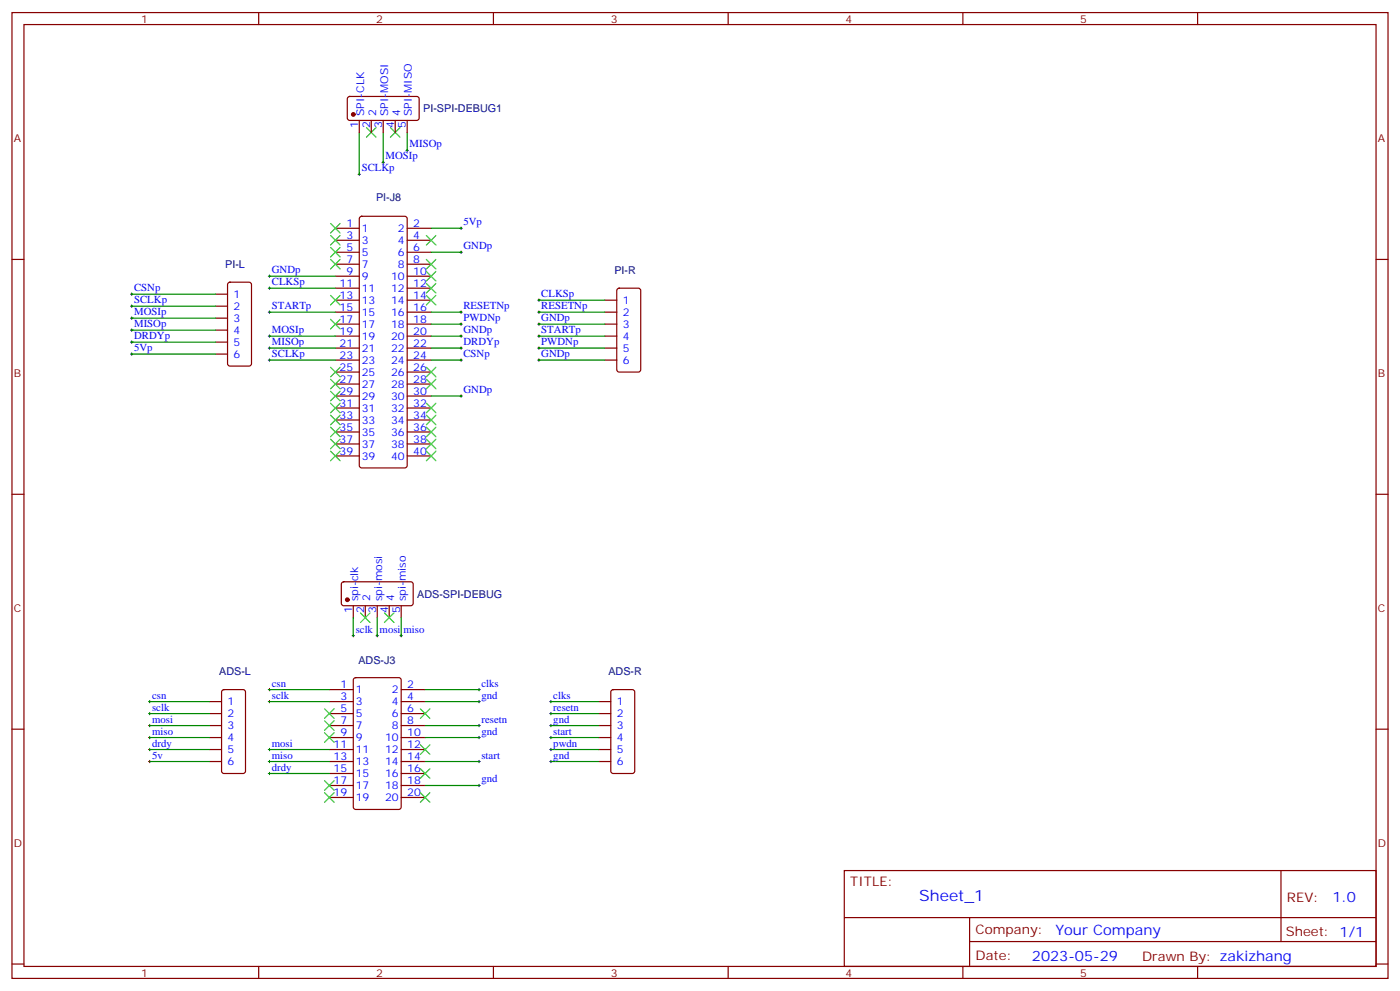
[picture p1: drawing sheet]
<svg xmlns="http://www.w3.org/2000/svg" width="412mm" height="292mm" viewBox="0 0 412 292" stroke-linecap="round" stroke-linejoin="round" font-family="sans-serif">
<g fill="none" stroke="#870000" stroke-width=".35">
<path d="M3.5 3.7h405.4v284.3h-405.4zM7.1 7.2h398.2v277.3h-398.2zM76.2 3.7v3.5M145.3 3.7v3.5M214.5 3.7v3.5M283.6 3.7v3.5M352.8 3.7v3.5M102.5 28.6l.5-.2 20 .1 .5 .6-.1 5.9-.6 .5-20.1-.1-.4-.7v-5.6zM105.8 35.5v3.5M109.4 35.5v3.5M112.9 35.5v3.5M116.4 35.5v3.5"/>
<path d="M119.9 35.5v3.5M3.5 76.4h3.6M98.8 67.2h7M98.8 70.7h7M98.8 74.3h7M98.8 77.8h7M106.1 63.9l.4-.2h12.7l.5 .2 .2 .5v72.7l-.2 .5-.5 .2h-12.7l-.5-.3-.2-.4v-72.7zM119.9 67.2h7.1M119.9 70.7h7.1M119.9 74.3h7.1M119.9 77.8h7.1M405.3 76.4h3.6"/>
<path d="M63.5 86.6h3.5M63.5 90.1h3.5M63.5 93.7h3.5M63.5 97.2h3.5M67.3 83.3l.4-.2h5.7l.6 .4 .1 23.6-.5 .6-5.9 .1-.6-.5-.1-23.5zM98.8 88.4h7M98.8 91.9h7M98.8 95.4h7M98.8 99h7M98.8 81.3h7M98.8 84.8h7M119.9 88.4h7.1"/>
<path d="M119.9 91.9h7.1M119.9 95.4h7.1M119.9 99h7.1M119.9 81.3h7.1M119.9 84.8h7.1M178.2 88.4h3.5M178.2 91.9h3.5M178.2 95.4h3.5M178.2 99h3.5M181.9 85l.5-.2h5.6l.7 .5v23.5l-.4 .7h-5.9l-.7-.4v-23.6zM63.5 100.7h3.5M63.5 104.2h3.5"/>
<path d="M98.8 102.5h7M98.8 106h7M98.8 109.5h7M98.8 113.1h7M98.8 116.6h7M119.9 102.5h7.1M119.9 106h7.1M119.9 109.5h7.1M119.9 113.1h7.1M119.9 116.6h7.1M178.2 102.5h3.5M178.2 106h3.5"/>
<path d="M98.8 120.1h7M98.8 123.6h7M98.8 127.2h7M98.8 130.7h7M98.8 134.2h7M119.9 120.1h7.1M119.9 123.6h7.1M119.9 127.2h7.1M119.9 130.7h7.1M119.9 134.2h7.1M3.5 145.5h3.6M405.3 145.5h3.6"/>
<path d="M100.8 171.5l.4-.2h20.1l.4 .7-.1 5.9-.6 .4h-20l-.5-.7v-5.6zM104.1 178.3v3.6M107.6 178.3v3.6M111.1 178.3v3.6M114.7 178.3v3.6M118.2 178.3v3.6M104.3 199.7l.5-.2h12.7l.6 .4 .1 37.7-.5 .6-12.9 .1-.7-.5v-37.6zM3.5 214.7h3.6M61.7 206.6h3.6M61.7 210.1h3.6M61.7 213.6h3.6M61.7 217.1h3.6"/>
<path d="M65.5 203.2l.5-.2h5.6l.7 .5v23.5l-.4 .7h-5.9l-.7-.4v-23.6zM97 206.6h7.1M97 210.1h7.1M97 213.6h7.1M97 217.1h7.1M97 203h7.1M118.2 206.6h7M118.2 210.1h7M118.2 213.6h7M118.2 217.1h7M118.2 203h7M176.4 206.6h3.5"/>
<path d="M176.4 210.1h3.5M176.4 213.6h3.5M176.4 217.1h3.5M180.2 203.2l.4-.2h5.7l.6 .5 .1 23.5-.5 .7h-5.9l-.6-.4-.1-23.6zM405.3 214.7h3.6M61.7 220.7h3.6M61.7 224.2h3.6M97 220.7h7.1M97 224.2h7.1M97 227.7h7.1M97 231.2h7.1M97 234.8h7.1"/>
<path d="M118.2 220.7h7M118.2 224.2h7M118.2 227.7h7M118.2 231.2h7M118.2 234.8h7M176.4 220.7h3.5M176.4 224.2h3.5M248.7 256.3h156.6v28.2h-156.6zM377.3 256.3v20.9M248.7 270.1h156.5M285.6 277.2h119.6M285.6 270.1v14.2"/>
<path d="M3.5 283.8h3.6M76.2 284.5v3.5M145.3 284.5v3.5M214.5 284.5v3.5M283.6 284.5v3.5M352.8 284.5v3.5M405.3 283.8h3.6"/>
</g>
<g fill="none" stroke="#000" stroke-width=".29">
<path d="M105.5 51.3h.7M105.8 51v.7M112.5 47.8h.7M112.9 47.4v.8M119.6 44.3h.7M119.9 43.9v.7M135.5 67.2h.7M135.5 74.3h.7M135.8 66.9v.7M135.8 73.9v.7M38.5 86.6h.7M38.5 90.1h.7"/>
<path d="M38.5 93.7h.7M38.5 97.2h.7M38.8 86.3v.7M38.8 89.8v.7M38.8 93.3v.7M38.8 96.8v.7M79 91.9h.7M79 84.8h.7M79 99h.7M79 81.3h.7M79.4 81v.7M79.4 84.5v.7"/>
<path d="M79.4 91.5v.8M79.4 98.6v.7M135.5 95.4h.7M135.5 91.9h.7M135.5 99h.7M135.8 91.5v.8M135.8 95.1v.7M135.8 98.6v.7M158.4 95.4h.7M158.4 91.9h.7M158.4 99h.7M158.4 88.4h.7"/>
<path d="M158.7 88v.7M158.7 91.5v.8M158.7 95.1v.7M158.7 98.6v.7M38.5 100.7h.7M38.5 104.2h.7M38.8 100.4v.7M38.8 103.9v.7M79 106h.7M79 102.5h.7M79.4 102.1v.7M79.4 105.7v.7"/>
<path d="M135.5 106h.7M135.5 102.5h.7M135.5 116.6h.7M135.8 102.1v.7M135.8 105.7v.7M135.8 116.2v.7M158.4 106h.7M158.4 102.5h.7M158.7 102.1v.7M158.7 105.7v.7M103.7 187.1h.7M104.1 186.8v.7"/>
<path d="M110.8 187.1h.7M111.1 186.8v.7M117.8 187.1h.7M118.2 186.8v.7M43.7 206.6h.7M43.7 210.1h.7M43.7 213.6h.7M43.7 217.1h.7M44.1 206.2v.7M44.1 209.7v.7M44.1 213.3v.7M44.1 216.8v.7"/>
<path d="M79 206.6h.7M79 203h.7M79.4 202.7v.7M79.4 206.2v.7M140.8 206.6h.7M140.8 213.6h.7M140.8 217.1h.7M140.8 203h.7M141.1 202.7v.7M141.1 206.2v.7M141.1 213.3v.7M141.1 216.8v.7"/>
<path d="M161.9 206.6h.7M161.9 210.1h.7M161.9 213.6h.7M161.9 217.1h.7M162.3 206.2v.7M162.3 209.7v.7M162.3 213.3v.7M162.3 216.8v.7M43.7 220.7h.7M43.7 224.2h.7M44.1 220.3v.7M44.1 223.8v.7"/>
<path d="M79 220.7h.7M79 227.7h.7M79 224.2h.7M79.4 220.3v.7M79.4 223.8v.7M79.4 227.4v.7M140.8 224.2h.7M140.8 231.2h.7M141.1 223.8v.7M141.1 230.9v.7M161.9 220.7h.7M161.9 224.2h.7"/>
<path d="M162.3 220.3v.7M162.3 223.8v.7"/>
</g>
<g fill="none" stroke="#008700" stroke-width=".35">
<path d="M105.8 39v12.3M112.9 39v8.8M119.9 39v5.3M127 67.2h8.8M127 74.3h8.8M38.8 86.6h24.7M38.8 97.2h24.7M38.8 93.7h24.7M38.8 90.1h24.7M79.4 91.9h19.4M79.4 84.8h19.4M79.4 99h19.4"/>
<path d="M79.4 81.3h19.4M127 91.9h8.8M127 95.4h8.8M127 99h8.8M158.7 91.9h19.5M158.7 95.4h19.5M158.7 99h19.5M158.7 88.4h19.5M38.8 100.7h24.7M38.8 104.2h24.7M79.4 106h19.4M79.4 102.5h19.4"/>
<path d="M127 106h8.8M127 102.5h8.8M127 116.6h8.8M158.7 106h19.5M158.7 102.5h19.5M104.1 181.9v5.2M111.1 181.9v5.2M118.2 181.9v5.2M44.1 206.6h17.6M44.1 210.1h17.6M44.1 213.6h17.6M44.1 217.1h17.6"/>
<path d="M79.4 206.6h17.6M79.4 203h17.6M125.2 206.6h15.9M125.2 213.6h15.9M125.2 217.1h15.9M125.2 203h15.9M162.3 206.6h14.1M162.3 210.1h14.1M162.3 213.6h14.1M162.3 217.1h14.1M44.1 220.7h17.6M44.1 224.2h17.6"/>
<path d="M79.4 220.7h17.6M79.4 224.2h17.6M79.4 227.7h17.6M125.2 224.2h15.9M125.2 231.2h15.9M162.3 220.7h14.1M162.3 224.2h14.1"/>
</g>
<g fill="#870000" stroke="#870000" stroke-width=".35">
<circle cx="102.3" cy="176.6" r=".53"/>
<circle cx="104.1" cy="33.7" r=".53"/>
</g>
<g fill="none" stroke="#3c3" stroke-width=".35">
<path d="M107.9 37.6l2.9 2.8M110.8 37.6l-2.9 2.8M115 37.6l2.8 2.8M117.8 37.6l-2.8 2.8M97.4 65.8l2.8 2.8M97.4 69.3l2.8 2.8M97.4 72.8l2.8 2.9M97.4 76.4l2.8 2.8M100.2 65.8l-2.8 2.8M100.2 69.3l-2.8 2.8M100.2 72.8l-2.8 2.9M100.2 76.4l-2.8 2.8"/>
<path d="M125.6 69.3l2.8 2.8M125.6 76.4l2.8 2.8M125.6 79.9l2.8 2.8M128.4 69.3l-2.8 2.8M128.4 76.4l-2.8 2.8M128.4 79.9l-2.8 2.8M97.4 87l2.8 2.8M97.4 94l2.8 2.8M100.2 87l-2.8 2.8M100.2 94l-2.8 2.8M125.6 83.4l2.8 2.9M125.6 87l2.8 2.8"/>
<path d="M128.4 83.4l-2.8 2.9M128.4 87l-2.8 2.8M97.4 108.1l2.8 2.8M97.4 111.7l2.8 2.8M97.4 115.2l2.8 2.8M97.4 118.7l2.8 2.8M100.2 108.1l-2.8 2.8M100.2 111.7l-2.8 2.8M100.2 115.2l-2.8 2.8M100.2 118.7l-2.8 2.8M125.6 108.1l2.8 2.8M125.6 111.7l2.8 2.8"/>
<path d="M125.6 118.7l2.8 2.8M128.4 108.1l-2.8 2.8M128.4 111.7l-2.8 2.8M128.4 118.7l-2.8 2.8M97.4 122.2l2.8 2.9M97.4 125.8l2.8 2.8M97.4 129.3l2.8 2.8M97.4 132.8l2.8 2.8M100.2 122.2l-2.8 2.9M100.2 125.8l-2.8 2.8M100.2 129.3l-2.8 2.8M100.2 132.8l-2.8 2.8"/>
<path d="M125.6 122.2l2.8 2.9M125.6 125.8l2.8 2.8M125.6 129.3l2.8 2.8M125.6 132.8l2.8 2.8M128.4 122.2l-2.8 2.9M128.4 125.8l-2.8 2.8M128.4 129.3l-2.8 2.8M128.4 132.8l-2.8 2.8M106.2 180.4l2.8 2.9M109 180.4l-2.8 2.9M113.2 180.4l2.9 2.9M116.1 180.4l-2.9 2.9"/>
<path d="M95.6 208.7l2.8 2.8M95.6 212.2l2.8 2.8M95.6 215.7l2.8 2.8M98.4 208.7l-2.8 2.8M98.4 212.2l-2.8 2.8M98.4 215.7l-2.8 2.8M123.8 219.3l2.8 2.8M123.8 208.7l2.8 2.8M126.6 219.3l-2.8 2.8M126.6 208.7l-2.8 2.8M95.6 229.8l2.8 2.9M95.6 233.4l2.8 2.8"/>
<path d="M98.4 229.8l-2.8 2.9M98.4 233.4l-2.8 2.8M123.8 233.4l2.8 2.8M123.8 226.3l2.8 2.8M126.6 233.4l-2.8 2.8M126.6 226.3l-2.8 2.8"/>
</g>
<text font-size="4.6" fill="#00f" x="270.8" y="265.3">Sheet_1</text>
<g font-size="4.2" fill="#00f">
<text x="392.5" y="265.6">1.0</text>
<text x="310.9" y="275.1">Your Company</text>
<text x="304" y="282.9">2023-05-29</text>
</g>
<g font-size="3.9" fill="#800">
<text x="250.5" y="260.9">TITLE:</text>
<text x="379.1" y="265.6">REV:</text>
<text x="287.4" y="275.1">Company:</text>
<text x="378.7" y="275.7">Sheet: 1/1</text>
<text x="287.4" y="282.8">Date:</text>
<text x="336.4" y="282.8">Drawn By: zakizhang</text>
</g>
<g font-size="3.2" fill="#800">
<text x="41.6" y="6.7">1</text>
<text x="110.8" y="6.7">2</text>
<text x="179.9" y="6.7">3</text>
<text x="249.1" y="6.7">4</text>
<text x="318.2" y="6.7">5</text>
<text x="4.1" y="41.8">A</text>
<text x="405.9" y="41.8">A</text>
<text x="4.1" y="110.9">B</text>
<text x="405.9" y="110.9">B</text>
<text x="4.1" y="180.1">C</text>
<text x="405.9" y="180.1">C</text>
<text x="4.1" y="249.2">D</text>
<text x="405.9" y="249.2">D</text>
<text x="41.6" y="287.5">1</text>
<text x="110.8" y="287.5">2</text>
<text x="179.9" y="287.5">3</text>
<text x="249.1" y="287.5">4</text>
<text x="318.2" y="287.5">5</text>
</g>
<g font-size="3.2" fill="#00f">
<text x="107.2" y="34.1" transform="rotate(-90 107.2 34.1)">SPI-CLK</text>
<text x="110.8" y="34.1" transform="rotate(-90 110.8 34.1)">2</text>
<text x="114.3" y="34.1" transform="rotate(-90 114.3 34.1)">SPI-MOSI</text>
<text x="117.8" y="34.1" transform="rotate(-90 117.8 34.1)">4</text>
<text x="121.4" y="34.1" transform="rotate(-90 121.4 34.1)">SPI-MISO</text>
<text x="105.5" y="37.6" transform="rotate(-90 105.5 37.6)">1</text>
<text x="109" y="37.6" transform="rotate(-90 109 37.6)">2</text>
<text x="112.5" y="37.6" transform="rotate(-90 112.5 37.6)">3</text>
<text x="116.1" y="37.6" transform="rotate(-90 116.1 37.6)">4</text>
<text x="119.6" y="37.6" transform="rotate(-90 119.6 37.6)">5</text>
<text x="113.6" y="46.9">MOSIp</text>
<text x="120.6" y="43.4">MISOp</text>
<text x="106.5" y="50.4">SCLKp</text>
<text x="102.1" y="66.9">1</text>
<text x="102.1" y="70.4">3</text>
<text x="106.5" y="68.3">1</text>
<text x="106.5" y="71.8">3</text>
<text x="117.2" y="68.3">2</text>
<text x="117.2" y="71.8">4</text>
<text x="121.7" y="66.9">2</text>
<text x="121.7" y="70.4">4</text>
<text x="136.5" y="66.3">5Vp</text>
<text x="102.1" y="73.9">5</text>
<text x="102.1" y="77.4">7</text>
<text x="106.5" y="75.3">5</text>
<text x="117.2" y="75.3">6</text>
<text x="121.7" y="73.9">6</text>
<text x="121.7" y="77.4">8</text>
<text x="136.5" y="73.4">GNDp</text>
<text x="80.1" y="84">CLKSp</text>
<text x="80.1" y="80.4">GNDp</text>
<text x="102.1" y="81">9</text>
<text x="106.5" y="78.8">7</text>
<text x="106.5" y="82.4">9</text>
<text x="115.2" y="82.4">10</text>
<text x="117.2" y="78.8">8</text>
<text x="121.7" y="81">10</text>
<text x="39.5" y="85.7">CSNp</text>
<text x="39.5" y="89.3">SCLKp</text>
<text x="68.8" y="87.7">1</text>
<text x="100" y="84.5">11</text>
<text x="100" y="88">13</text>
<text x="106.5" y="85.9">11</text>
<text x="106.5" y="89.4">13</text>
<text x="115.2" y="85.9">12</text>
<text x="115.2" y="89.4">14</text>
<text x="121.7" y="84.5">12</text>
<text x="121.7" y="88">14</text>
<text x="159.5" y="87.5">CLKSp</text>
<text x="183.4" y="89.4">1</text>
<text x="39.5" y="92.8">MOSIp</text>
<text x="68.8" y="91.2">2</text>
<text x="68.8" y="94.7">3</text>
<text x="80.1" y="91">STARTp</text>
<text x="100" y="91.5">15</text>
<text x="100" y="95.1">17</text>
<text x="106.5" y="93">15</text>
<text x="115.2" y="93">16</text>
<text x="121.7" y="91.5">16</text>
<text x="121.7" y="95.1">18</text>
<text x="136.5" y="94.5">PWDNp</text>
<text x="136.5" y="91">RESETNp</text>
<text x="159.5" y="91">RESETNp</text>
<text x="159.5" y="94.5">GNDp</text>
<text x="183.4" y="93">2</text>
<text x="39.5" y="96.3">MISOp</text>
<text x="39.5" y="99.8">DRDYp</text>
<text x="68.8" y="98.2">4</text>
<text x="68.8" y="101.8">5</text>
<text x="80.1" y="98.1">MOSIp</text>
<text x="80.1" y="101.6">MISOp</text>
<text x="100" y="98.6">19</text>
<text x="106.5" y="96.5">17</text>
<text x="106.5" y="100">19</text>
<text x="115.2" y="96.5">18</text>
<text x="115.2" y="100">20</text>
<text x="121.7" y="98.6">20</text>
<text x="136.5" y="101.6">DRDYp</text>
<text x="136.5" y="98.1">GNDp</text>
<text x="159.5" y="98.1">STARTp</text>
<text x="159.5" y="101.6">PWDNp</text>
<text x="183.4" y="96.5">3</text>
<text x="183.4" y="100">4</text>
<text x="39.5" y="103.4">5Vp</text>
<text x="68.8" y="105.3">6</text>
<text x="80.1" y="105.1">SCLKp</text>
<text x="100" y="102.1">21</text>
<text x="100" y="105.7">23</text>
<text x="106.5" y="103.5">21</text>
<text x="106.5" y="107.1">23</text>
<text x="115.2" y="103.5">22</text>
<text x="115.2" y="107.1">24</text>
<text x="121.7" y="102.1">22</text>
<text x="121.7" y="105.7">24</text>
<text x="136.5" y="105.1">CSNp</text>
<text x="159.5" y="105.1">GNDp</text>
<text x="183.4" y="103.5">5</text>
<text x="183.4" y="107.1">6</text>
<text x="100" y="109.2">25</text>
<text x="100" y="112.7">27</text>
<text x="106.5" y="110.6">25</text>
<text x="115.2" y="110.6">26</text>
<text x="121.7" y="109.2">26</text>
<text x="121.7" y="112.7">28</text>
<text x="100" y="116.2">29</text>
<text x="100" y="119.8">31</text>
<text x="106.5" y="114.1">27</text>
<text x="106.5" y="117.7">29</text>
<text x="115.2" y="114.1">28</text>
<text x="115.2" y="117.7">30</text>
<text x="121.7" y="116.2">30</text>
<text x="121.7" y="119.8">32</text>
<text x="136.5" y="115.7">GNDp</text>
<text x="100" y="123.3">33</text>
<text x="106.5" y="121.2">31</text>
<text x="106.5" y="124.7">33</text>
<text x="115.2" y="121.2">32</text>
<text x="115.2" y="124.7">34</text>
<text x="121.7" y="123.3">34</text>
<text x="100" y="126.8">35</text>
<text x="100" y="130.4">37</text>
<text x="106.5" y="128.2">35</text>
<text x="106.5" y="131.8">37</text>
<text x="115.2" y="128.2">36</text>
<text x="115.2" y="131.8">38</text>
<text x="121.7" y="126.8">36</text>
<text x="121.7" y="130.4">38</text>
<text x="100" y="133.9">39</text>
<text x="106.5" y="135.3">39</text>
<text x="115.2" y="135.3">40</text>
<text x="121.7" y="133.9">40</text>
<text x="105.5" y="177" transform="rotate(-90 105.5 177)">spi-clk</text>
<text x="109" y="177" transform="rotate(-90 109 177)">2</text>
<text x="112.5" y="177" transform="rotate(-90 112.5 177)">spi-mosi</text>
<text x="116.1" y="177" transform="rotate(-90 116.1 177)">4</text>
<text x="119.6" y="177" transform="rotate(-90 119.6 177)">spi-miso</text>
<text x="103.7" y="180.5" transform="rotate(-90 103.7 180.5)">1</text>
<text x="107.2" y="180.5" transform="rotate(-90 107.2 180.5)">2</text>
<text x="110.8" y="180.5" transform="rotate(-90 110.8 180.5)">3</text>
<text x="114.3" y="180.5" transform="rotate(-90 114.3 180.5)">4</text>
<text x="117.8" y="180.5" transform="rotate(-90 117.8 180.5)">5</text>
<text x="104.8" y="186.3">sclk</text>
<text x="111.8" y="186.3">mosi</text>
<text x="118.9" y="186.3">miso</text>
<text x="80.1" y="202.1">csn</text>
<text x="100.3" y="202.7">1</text>
<text x="119.9" y="202.7">2</text>
<text x="141.8" y="202.1">clks</text>
<text x="44.8" y="205.7">csn</text>
<text x="44.8" y="209.2">sclk</text>
<text x="67" y="207.6">1</text>
<text x="80.1" y="205.7">sclk</text>
<text x="100.3" y="206.2">3</text>
<text x="100.3" y="209.7">5</text>
<text x="104.8" y="204.1">1</text>
<text x="104.8" y="207.6">3</text>
<text x="115.5" y="204.1">2</text>
<text x="115.5" y="207.6">4</text>
<text x="119.9" y="206.2">4</text>
<text x="119.9" y="209.7">6</text>
<text x="141.8" y="205.7">gnd</text>
<text x="163" y="205.7">clks</text>
<text x="163" y="209.2">resetn</text>
<text x="181.7" y="207.6">1</text>
<text x="44.8" y="212.7">mosi</text>
<text x="67" y="211.1">2</text>
<text x="67" y="214.7">3</text>
<text x="100.3" y="213.3">7</text>
<text x="104.8" y="211.1">5</text>
<text x="104.8" y="214.7">7</text>
<text x="115.5" y="211.1">6</text>
<text x="115.5" y="214.7">8</text>
<text x="119.9" y="213.3">8</text>
<text x="141.8" y="212.7">resetn</text>
<text x="163" y="212.7">gnd</text>
<text x="181.7" y="211.1">2</text>
<text x="181.7" y="214.7">3</text>
<text x="44.8" y="216.3">miso</text>
<text x="44.8" y="219.8">drdy</text>
<text x="67" y="218.2">4</text>
<text x="67" y="221.7">5</text>
<text x="80.1" y="219.8">mosi</text>
<text x="98.3" y="220.3">11</text>
<text x="100.3" y="216.8">9</text>
<text x="104.8" y="218.2">9</text>
<text x="104.8" y="221.7">11</text>
<text x="113.4" y="218.2">10</text>
<text x="113.4" y="221.7">12</text>
<text x="119.9" y="216.8">10</text>
<text x="119.9" y="220.3">12</text>
<text x="141.8" y="216.3">gnd</text>
<text x="163" y="216.3">start</text>
<text x="163" y="219.8">pwdn</text>
<text x="181.7" y="218.2">4</text>
<text x="181.7" y="221.7">5</text>
<text x="44.8" y="223.3">5v</text>
<text x="67" y="225.2">6</text>
<text x="80.1" y="226.8">drdy</text>
<text x="80.1" y="223.3">miso</text>
<text x="98.3" y="223.8">13</text>
<text x="98.3" y="227.4">15</text>
<text x="104.8" y="225.2">13</text>
<text x="113.4" y="225.2">14</text>
<text x="119.9" y="223.8">14</text>
<text x="119.9" y="227.4">16</text>
<text x="141.8" y="223.3">start</text>
<text x="163" y="223.3">gnd</text>
<text x="181.7" y="225.2">6</text>
<text x="98.3" y="230.9">17</text>
<text x="104.8" y="228.8">15</text>
<text x="104.8" y="232.3">17</text>
<text x="113.4" y="228.8">16</text>
<text x="113.4" y="232.3">18</text>
<text x="119.9" y="230.9">18</text>
<text x="141.8" y="230.4">gnd</text>
<text x="98.3" y="234.4">19</text>
<text x="104.8" y="235.8">19</text>
<text x="113.4" y="235.8">20</text>
<text x="119.9" y="234.4">20</text>
</g>
<g font-size="3.2" fill="#000080">
<text x="124.7" y="33.1">PI-SPI-DEBUG1</text>
<text x="110.8" y="59.3">PI-J8</text>
<text x="66.3" y="78.8">PI-L</text>
<text x="181" y="80.6">PI-R</text>
<text x="122.9" y="176">ADS-SPI-DEBUG</text>
<text x="105.6" y="195.3">ADS-J3</text>
<text x="64.6" y="198.8">ADS-L</text>
<text x="179.2" y="198.8">ADS-R</text>
</g>
</svg>
